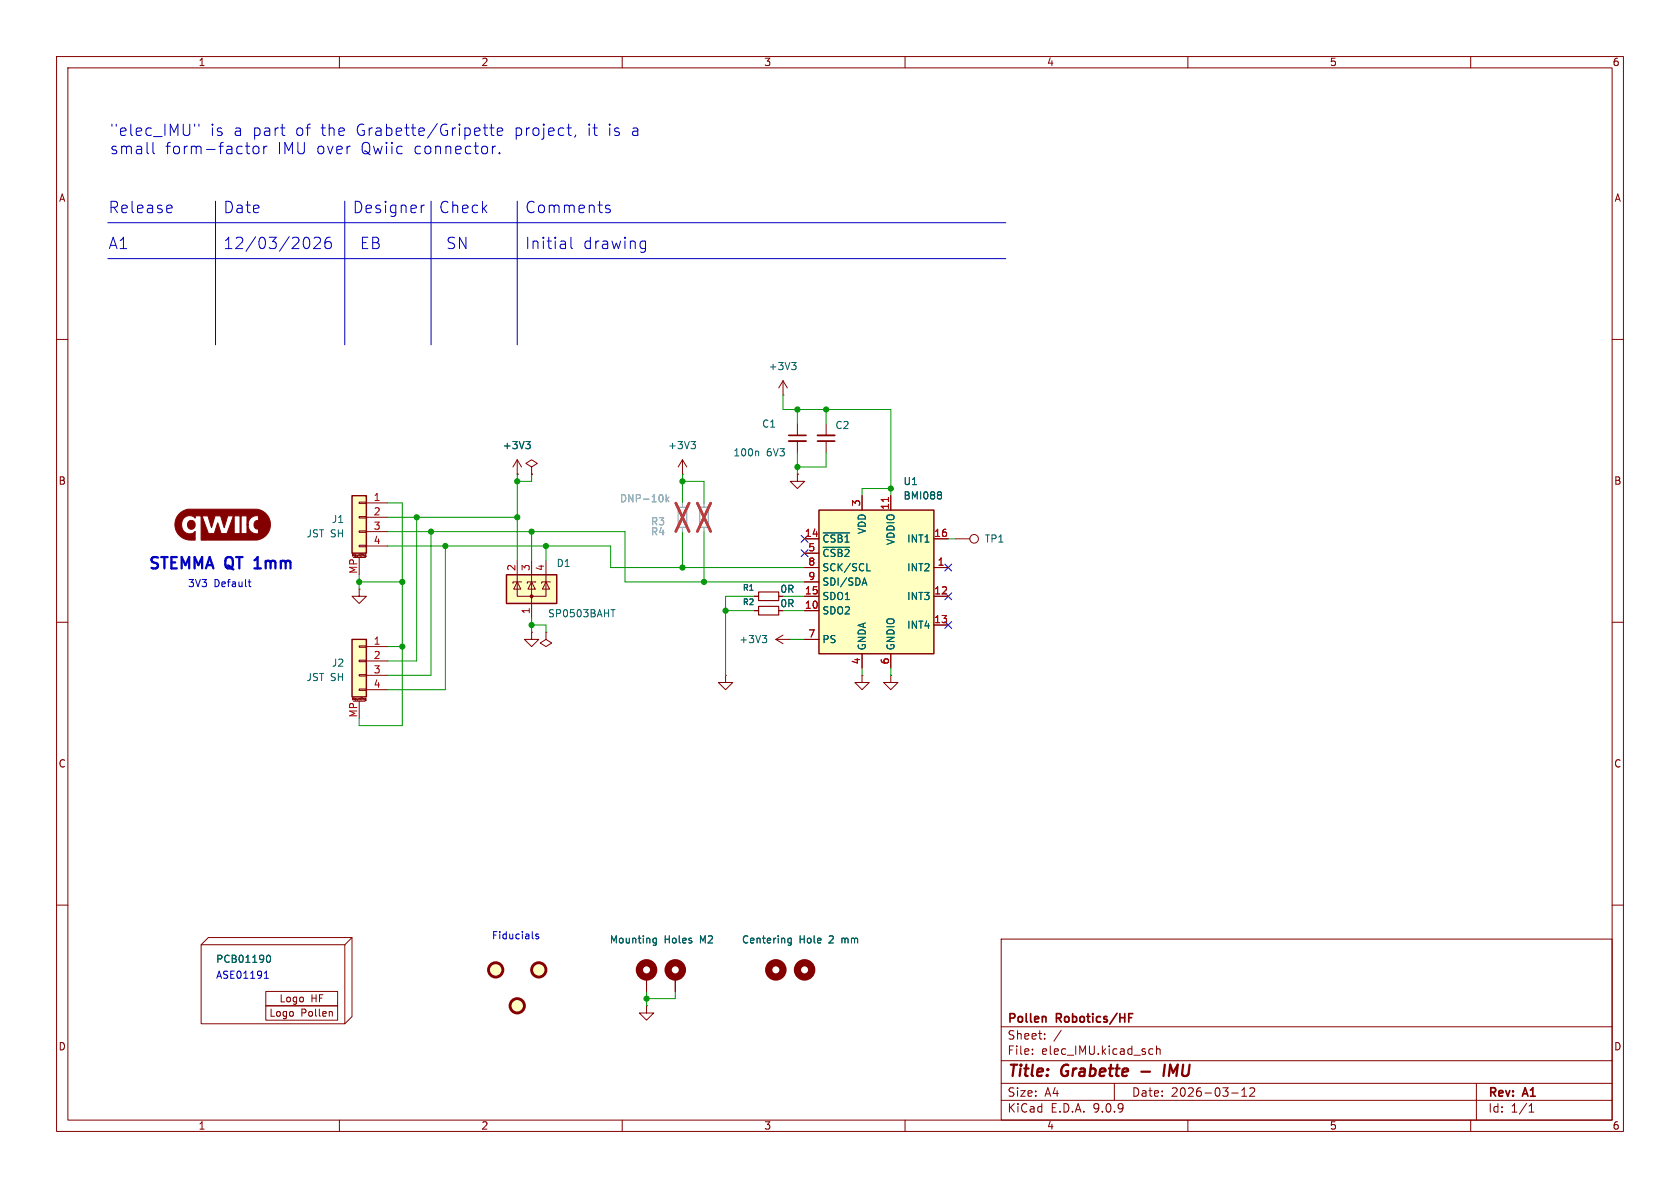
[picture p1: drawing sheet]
<svg xmlns="http://www.w3.org/2000/svg" width="297mm" height="210mm" viewBox="0 0 297 210" stroke-linecap="round" stroke-linejoin="round" font-family="sans-serif">
<g fill="none" stroke="#840000" stroke-width=".18">
<path d="M10 10h277v190h-277zM12 12h273v186h-273zM60 10v2M110 10v2M160 10v2M210 10v2M260 10v2M10 60h2M285 60h2M10 110h2M285 110h2M10 160h2"/>
<path d="M177 166h108v32h-108zM285 160h2M60 198v2M110 198v2M160 198v2M177 194.5h108M177 191.5h108M177 187.5h108M177 181.5h108M182.5 186.3v.1M182.5 185.5v.1M184.7 183.6v.1"/>
<path d="M184.7 182.8v.1M187.6 182.1l-1.3 2M197 191.5v3M203.2 186.3h.6M203.2 185.5h.6M204.5 185.5l.2-.1 .3 .1 .1 .9M204.5 184.9v1.5M210 198v2M217.7 193.2h1.2M219.5 193.8h.9M219.5 192.7l.5-.4v1.5M221 192.4l.5-.1 .2 .1 .1 .3-.9 1.1h.9"/>
<path d="M260 198v2M261 191.5v6.5M270.3 196.6h.9M270.3 195.5l.4-.4v1.5"/>
</g>
<path d="M201.8 189.4h1.5M205.9 188.2l-.2 2" fill="none" stroke="#840000" stroke-width=".4"/>
<path d="M184.8 179.8l.1 .9M199.6 179.9h.5M199.6 179.2h.7" fill="none" stroke="#840000" stroke-width=".3"/>
<circle cx="95.2" cy="171.4" r="1.27" fill="#ffffc2" stroke="#ffffc2" stroke-width=".18"/>
<circle cx="95.2" cy="171.4" r="1.27" fill="none" stroke="#840000" stroke-width=".51"/>
<path d="M62.2 87.6h2.6v10.2h-2.6z" fill="#ffffc2"/>
<path d="M62.2 87.6h2.6v10.2h-2.6z" fill="none" stroke="#840000" stroke-width=".25"/>
<g fill="none" stroke="#840000" stroke-width=".18">
<path d="M138.4 69.9h.1M138.4 67.3l-.7 1.3M138.4 67.3l.8 1.3M138.4 67.3v2.6M141 74.9v2.1M141 78v2M146 74.9v2.1M146 78v2M62.3 98.3v-.3l.1 .2 .2-.2v.3M62.5 98.6h2M63.5 88.8h1.3v.2h-1.3zM63.5 91.3h1.3v.3h-1.3z"/>
<path d="M63.5 93.9h1.3v.2h-1.3zM63.5 96.4h1.3v.2h-1.3zM63.5 98.6v3M63.8 98v.3M64 98h.1M64.5 98.4h.2M64.5 98.1v.2h.2M64.5 98.1h.1M64.5 98.1h.2M64.7 98.4h.1M64.7 98.1v.3M64.8 88.9h3.8"/>
<path d="M64.8 91.4h3.8M64.8 94h3.8M64.8 96.5h3.8M141 83.8v1.3h1.2l-1.2 1.3-1.3-1.3h1.3M141 83.8h.1M168.9 95.3h2.5M63.5 104.1v1.3h-1.3l1.3 1.3 1.3-1.3h-1.3M63.5 104.1h.1M96.5 111.8v1.2l1 .7-1 .6-1-.6 1-.7M96.5 111.8h.1M114.3 177.8v1.3h1.3l-1.3 1.2-1.3-1.2h1.3M114.3 177.8h.1"/>
<path d="M114.3 172.7v2.6M119.4 172.7v2.6"/>
<circle cx="172.2" cy="95.2" r=".76"/>
</g>
<path d="M133.9 79.7l.2 .2v.7M139.9 64.1h.8l-.4 .5M140.5 64.6l.2 .2v.3l-.2 .2M115.5 166.6l.2 .1 .3-.1M116 165.8v1.1l-.2 .2h-.3M116 165.9l-.3-.1-.2 .2" fill="none" stroke="#006464" stroke-width=".18"/>
<path d="M139.4 77h3.1M144.5 78h3.1" fill="none" stroke="#840000" stroke-width=".3"/>
<path d="M139.4 78h3.1M144.5 77h3.1" fill="none" stroke="#840000" stroke-width=".33"/>
<g fill="none" stroke="#840000" stroke-width="1.3">
<circle cx="114.3" cy="171.4" r="1.27"/>
<circle cx="119.4" cy="171.4" r="1.27"/>
</g>
<path d="M89.5 101.6h8.9v5.1h-8.9z" fill="#ffffc2"/>
<path d="M89.5 101.6h8.9v5.1h-8.9z" fill="none" stroke="#840000" stroke-width=".25"/>
<path d="M91.4 99.1v3.8M94 99.1v10.1M96.5 99.1v3.8M91.4 102.9v2.5h5.1v-2.5M91.4 102.9l.7 1.2h-1.3zM92.2 102.9h-1.5v.2M94 102.9l.6 1.2h-1.3zM94 111.8v1.2h-1.3l1.3 1.3 1.2-1.3h-1.2M94 111.8h.1M94.7 102.9h-1.5v.2M96.5 102.9l.7 1.2h-1.3zM97.3 102.9h-1.5v.2" fill="none" stroke="#840000" stroke-width=".18"/>
<circle cx="94" cy="105.4" r=".25" fill="#840000" stroke="#840000" stroke-width=".18"/>
<path d="M108 107.8h.7" fill="none" stroke="#006464" stroke-width=".18"/>
<path d="M62.2 113h2.6v10.2h-2.6z" fill="#ffffc2"/>
<path d="M62.2 113h2.6v10.2h-2.6z" fill="none" stroke="#840000" stroke-width=".25"/>
<g fill="none" stroke="#840000" stroke-width=".18">
<path d="M63.5 114.2h1.3v.2h-1.3zM63.5 116.7h1.3v.3h-1.3zM63.5 119.3h1.3v.2h-1.3zM64.8 114.3h3.8M64.8 116.8h3.8M64.8 119.4h3.8M62.3 123.7v-.3l.1 .2 .2-.2v.3M62.5 124h2M63.5 121.8h1.3v.2h-1.3zM63.5 124v3M63.8 123.4v.3M64 123.4h.1"/>
<path d="M64.5 123.7v-.2h.2v.3M64.5 123.8h.2M64.5 123.7h.1M64.5 123.7h.2M64.7 123.8h.1M64.8 121.9h3.8M35.6 167h25.4v14h-25.4zM35.6 167l1.2-1.3h25.4v14l-1.2 1.3M47 177.8h12.7v2.5h-12.7zM47 175.3h12.7v2.5h-12.7zM58.6 178.8l.2 .2v.6M62.2 165.7l-1.2 1.3"/>
</g>
<path d="M47.2 169.1l.2-.2a.68 .68 0 0 1 .4 .6 .68 .68 0 0 1-.4 .6l-.2-.2" fill="none" stroke="#006464" stroke-width=".18"/>
<g fill="#ffffc2" stroke="#ffffc2" stroke-width=".18">
<circle cx="87.6" cy="171.4" r="1.27"/>
<circle cx="91.4" cy="177.8" r="1.27"/>
</g>
<g fill="none" stroke="#840000" stroke-width=".51">
<circle cx="87.6" cy="171.4" r="1.27"/>
<circle cx="91.4" cy="177.8" r="1.27"/>
</g>
<path d="M144.8 90.2h20.3v25.4h-20.3z" fill="#ffffc2"/>
<path d="M144.8 90.2h20.3v25.4h-20.3z" fill="none" stroke="#840000" stroke-width=".25"/>
<g fill="none" stroke="#840000" stroke-width=".18">
<path d="M91.4 83.8h.1M91.4 81.3l-.7 1.3M91.4 81.3l.8 1.3M91.4 81.3v2.5M94 82.6l1-.7-1-.6-1 .6 1 .7v1.2M94 83.8h.1M120.6 83.8h.1M120.6 81.3l-.7 1.3M120.6 81.3l.8 1.3M120.6 81.3v2.5M141 83.8h.1M142.2 95.3h2.6"/>
<path d="M142.2 97.8h2.6M152.4 87.6v2.6M157.5 87.6v2.6M165.1 95.3h2.5M128.3 119.4v1.3h1.2l-1.2 1.2-1.3-1.2h1.3M128.3 119.4h.1M133.3 105.4h.8M133.3 108h.8M137.2 113h2.5M137.2 113l1.2 .8M138.4 112.3l-1.2 .7M139.7 113h.1"/>
<path d="M142.2 100.3h2.6M142.2 102.9h2.6M142.2 105.4h2.6M142.2 108h2.6M142.2 113h2.6M152.4 119.4v1.3h1.3l-1.3 1.2-1.3-1.2h1.3M152.4 119.4h.1M152.4 115.6v2.5M157.5 119.4v1.3h1.2l-1.2 1.2-1.3-1.2h1.3M157.5 119.4h.1M157.5 115.6v2.5M165.1 100.3h2.5"/>
<path d="M165.1 105.4h2.5M165.1 110.5h2.5M114.3 172.7v2.6M119.4 172.7v2.6"/>
</g>
<g fill="none" stroke="#006464" stroke-width=".18">
<path d="M93 78h.7l-.4 .5M93.5 78.5l.2 .3v.3l-.2 .2M122.2 78h.7l-.4 .5M122.7 78.5l.2 .3v.3l-.2 .2M145.5 94.2h4.7M145.5 96.7h4.7M166.2 86.9l.2 .3-.2 .3 .2 .2v.3l-.2 .2M134.8 112.3h.7l-.4 .5M135.3 112.8l.2 .3v.3l-.2 .2M152.5 103.1h.6M152.8 102.2l.5 1.2M153.2 100.9h.7"/>
<path d="M47.2 169.1l.2-.2a.68 .68 0 0 1 .4 .6 .68 .68 0 0 1-.4 .6l-.2-.2M115.5 166.6l.2 .1 .3-.1M116 165.8v1.1l-.2 .2h-.3M116 165.9l-.3-.1-.2 .2M139.9 165.8v1.1l-.3 .2h-.3M139.9 165.9l-.4-.1-.2 .3 .1 .5h.5"/>
</g>
<path d="M157.1 87.9v.8" fill="none" stroke="#a90000" stroke-width=".18"/>
<path d="M134.1 107.2h3.6v1.5h-3.6zM134.1 104.6h3.6v1.6h-3.6z" fill="none" stroke="#840000" stroke-width=".2"/>
<g fill="none" stroke="#840000" stroke-width="1.3">
<circle cx="137.2" cy="171.4" r="1.27"/>
<circle cx="142.2" cy="171.4" r="1.27"/>
</g>
<g fill="#840000" stroke="#840000" stroke-width=".18">
<path d="M31.8 90.8l.5-.4 .9-.4h12a2.74 2.74 0 0 1 2.6 2.7 2.74 2.74 0 0 1-2.4 2.8h-9.8v-4.3h.1l1.2 3.1h1l.6-1.9 .6 1.9h4.6v-1.5h.2a1.51 1.51 0 0 0 1.8 1.6v-.9a.76 .76 0 0 1-.8-.7 .76 .76 0 0 1 .8-.8v-.8a1.54 1.54 0 0 0-1.8 1.6h-.2v-1.6h-1.1v3.1h-.2v-3.1h-1v3.1h-1.3l1.2-3.1h-1l-.7 2.1-.6-2.1h-1l-.6 2.1-.5-1.7a.36 .36 0 0 0-.2-.4 .36 .36 0 0 0-.4 0h-1.8v.4a1.44 1.44 0 0 0-1.8-.2 1.44 1.44 0 0 0-.6 1.7 1.38 1.38 0 0 0 1 1.2 1.38 1.38 0 0 0 1.4-.4v1.6a2.87 2.87 0 0 1-2.9-1 2.87 2.87 0 0 1-.4-3z"/>
<circle cx="33.8" cy="92.8" r=".75"/>
</g>
<path d="M119.9 89.7h1.5v3.5h-1.5zM123.7 89.7h1.5v3.5h-1.5z" fill="none" stroke="#a1a1a1" stroke-width=".2"/>
<path d="M120.6 88.9v.8M120.6 93.2v.8M124.5 88.9v.8M124.5 93.2v.8" fill="none" stroke="#a1a1a1" stroke-width=".18"/>
<path d="M117.8 87.4v1.3M117.9 88.2l.3 .5M118.2 87.9l-.4 .5" fill="none" stroke="#989898" stroke-width=".18"/>
<path d="M119.5 88.9l2.3 5M121.8 88.9l-2.3 5M123.3 88.9l2.3 5M125.6 88.9l-2.3 5" fill="none" stroke="#e12e31" stroke-width=".46"/>
<g fill="none" stroke="#0000c2" stroke-width=".18">
<path d="M19 39.4h158.8M27 25.2v1.7l.3 .3M30.1 36.3l.2 .1 .1 .3-.9 .2M30.3 37.5l-.2 .1M34.4 21.9v.4M35.2 21.9v.4M38.1 35.6v25.4M43.4 25.8h.8M43.7 25.2v1.7l.1 .2 .4 .1M44.8 26a.54 .54 0 0 1 .6-.2 .54 .54 0 0 1 .4 .4v.6a.54 .54 0 0 1-.5 .4 .54 .54 0 0 1-.6-.4zM46.6 25.8v1.4M47.2 25.8a.51 .51 0 0 0-.6 .4"/>
<path d="M49.6 22.6h.8M50.2 24h.2M61 35.6v25.4M74.5 36.3v1.3M75 36.3a.51 .51 0 0 0-.5 .3M76.2 35.6v25.4M85.4 22.6h.8M85.7 21.9v1.8l.1 .2 .4 .1M86.6 22.6h.7M86.9 21.9v1.8l.1 .2 .3 .1M87.1 25.8v1.4M87.6 25.8a.51 .51 0 0 0-.5 .4"/>
<path d="M87.9 23.3l1-.2-.1-.4-.6-.1-.3 .3 .1 1 .2 .1 .6-.1M88.3 27l.1 .1-.1 .1M88.3 27l-.1 .1 .1 .1M88.3 27v.2M91.4 35.6v25.4M100.2 22.6h.8M100.8 24h.2M101.8 23.9l-.2 .3M107 36.6l.1 .2 .7 .2 .1 .2-.1 .3-.2 .1-.6-.1M107.8 36.4l-.5-.1-.3 .2M19 45.7h158.8M54.1 41.9a.51 .51 0 0 1 .6 .4 1.04 1.04 0 0 1-.6 1.6"/>
<path d="M55.5 42.1l.3-.2h.5a.54 .54 0 0 1 .3 .9l-1.2 1.1h1.3M58.4 41.9a.79 .79 0 0 0-1 .9v.8l.2 .3h.6l.3-.1 .1-.7-.2-.3-.6-.1-.4 .4M100.9 41.9v1.8l.3 .2M113.5 42.6l.6 .1M114.1 43.9h-.6M114.1 42.6v1.6a.54 .54 0 0 1-.7 .4M43.9 102.9h.5M44.1 102.4v1.1l.3 .2M46.7 172.9h.8M46.7 172l.4-.3v1.2M95.2 165.2l-.3-.1-.2 .2 .1 .2 .4 .1v.3h-.5"/>
</g>
<g fill="none" stroke="#009600" stroke-width=".18">
<path d="M138.4 69.9v2.5h19.1v15.2M141 72.4v2.5M146 72.4v2.5M68.6 96.5h39.3v3.8h34.3M68.6 94h41.9v8.9h31.7M68.6 91.4h22.8M68.6 88.9h2.5v39.4h-7.6v-1.3M73.7 91.4v25.4h-5.1M76.2 94v25.4h-7.6M78.7 96.5v25.4h-10.1M91.4 83.8v15.3M94 83.8v1.3h-2.6"/>
<path d="M94 94v5.1M96.5 96.5v2.6M120.6 83.8v5.1M120.6 94v6.3M120.6 85.1h3.9v3.8M124.5 94v8.9M141 80v3.8M146 80v2.6h-5M157.5 86.4h-5.1v1.2M167.6 95.3h1.3M63.5 102.9h7.6M63.5 101.6v2.5"/>
<path d="M68.6 114.3h2.5M94 109.2v2.6M94 110.5h2.5v1.3M128.3 108h5M133.3 105.4h-5v14M138.4 108h3.8M138.4 105.4h3.8M139.7 113h2.5M152.4 118.1v1.3M157.5 118.1v1.3M114.3 175.3v2.5M119.4 175.3v1.2h-5.1"/>
</g>
<path d="M141.6 94.6l1.2 1.3M141.6 97.2l1.2 1.2M142.8 94.6l-1.2 1.3M142.8 97.2l-1.2 1.2M167 99.7l1.2 1.2M168.2 99.7l-1.2 1.2M167 104.8l1.2 1.2M167 109.9l1.2 1.2M168.2 104.8l-1.2 1.2M168.2 109.9l-1.2 1.2" fill="none" stroke="#000084" stroke-width=".18"/>
<path d="M45.2 99h-.2M45 100.5h1.1" fill="none" stroke="#0000c2" stroke-width=".4"/>
<g fill="#009600" stroke="#009600" stroke-width=".18">
<circle cx="91.4" cy="85.1" r=".46"/>
<circle cx="120.6" cy="85.1" r=".46"/>
<circle cx="71.1" cy="102.9" r=".46"/>
<circle cx="63.5" cy="102.9" r=".46"/>
<circle cx="114.3" cy="176.5" r=".46"/>
<circle cx="71.1" cy="114.3" r=".46"/>
<circle cx="94" cy="110.5" r=".46"/>
<circle cx="141" cy="72.4" r=".46"/>
<circle cx="141" cy="82.6" r=".46"/>
<circle cx="157.5" cy="86.4" r=".46"/>
<circle cx="146" cy="72.4" r=".46"/>
<circle cx="96.5" cy="96.5" r=".46"/>
<circle cx="91.4" cy="91.4" r=".46"/>
<circle cx="76.2" cy="94" r=".46"/>
<circle cx="94" cy="94" r=".46"/>
<circle cx="124.5" cy="102.9" r=".46"/>
<circle cx="128.3" cy="108" r=".46"/>
<circle cx="120.6" cy="100.3" r=".46"/>
<circle cx="73.7" cy="91.4" r=".46"/>
<circle cx="78.7" cy="96.5" r=".46"/>
</g>
<g font-size="2.8" fill="#0000c2">
<text x="19.3" y="24.2">&quot;elec_IMU&quot;</text>
<text x="19.3" y="27.4">small</text>
<text x="29.1" y="27.4">form-factor</text>
<text x="37" y="24.2">is</text>
<text x="41.2" y="24.2">a part</text>
<text x="48.9" y="27.4">IMU over</text>
<text x="52.2" y="24.2">of</text>
<text x="56.8" y="24.2">the</text>
<text x="63" y="24.2">Grabette/Gripette</text>
<text x="63.8" y="27.4">Qwiic</text>
<text x="73.2" y="27.4">connector.</text>
<text x="91.1" y="24.2">project,</text>
<text x="104" y="24.2">it</text>
<text x="107.7" y="24.2">is</text>
<text x="111.9" y="24.2">a</text>
<text x="19" y="37.9">Release</text>
<text x="39.4" y="37.9">Date</text>
<text x="62.2" y="37.9">Designer</text>
<text x="77.5" y="37.9">Check</text>
<text x="92.7" y="37.9">Comments</text>
<text x="19" y="44.2">A1</text>
<text x="39.4" y="44.2">12/03/2026</text>
<text x="63.5" y="44.2">EB</text>
<text x="78.7" y="44.2">SN</text>
<text x="92.7" y="44.2">Initial</text>
<text x="103" y="44.2">drawing</text>
<text x="26" y="101.2">STEMMA QT</text>
<text x="45.8" y="101.2">1mm</text>
</g>
<g font-size="2.8" fill="#840000">
<text x="178" y="190.9">Title:</text>
<text x="187.7" y="190.9">Grabette</text>
<text x="207.4" y="190.9">IMU</text>
</g>
<g font-size="2.1" fill="#840000">
<text x="178" y="184">Sheet:</text>
<text x="178" y="181.2">Pollen</text>
<text x="186.8" y="181.2">Robotics/HF</text>
<text x="178" y="186.7">File:</text>
<text x="184.1" y="186.7">elec_IMU.kicad_sch</text>
<text x="178" y="196.9">KiCad</text>
<text x="178" y="194.1">Size:</text>
<text x="184.7" y="194.1">A4</text>
<text x="185.7" y="196.9">E.D.A.</text>
<text x="193.3" y="196.9">9.0.9</text>
<text x="200" y="194.1">Date:</text>
<text x="207" y="194.1">2026-03-12</text>
<text x="263" y="194.3">Rev:</text>
<text x="263" y="196.9">Id:</text>
<text x="267.1" y="196.9">1/1</text>
<text x="269.4" y="194.3">A1</text>
</g>
<g font-size="1.8" fill="#840000">
<text x="35" y="11.9">1</text>
<text x="85" y="11.9">2</text>
<text x="135" y="11.9">3</text>
<text x="185" y="11.9">4</text>
<text x="235" y="11.9">5</text>
<text x="285" y="11.9">6</text>
<text x="10.3" y="35.9">A</text>
<text x="285.3" y="35.9">A</text>
<text x="10.3" y="85.9">B</text>
<text x="285.3" y="85.9">B</text>
<text x="137.9" y="107.5">0R</text>
<text x="137.9" y="105">0R</text>
<text x="10.3" y="135.9">C</text>
<text x="285.3" y="135.9">C</text>
<text x="47.5" y="179.9">Logo</text>
<text x="49.3" y="177.4">Logo</text>
<text x="53.2" y="179.9">Pollen</text>
<text x="55" y="177.4">HF</text>
<text x="10.3" y="185.9">D</text>
<text x="285.3" y="185.9">D</text>
<text x="35" y="199.9">1</text>
<text x="85" y="199.9">2</text>
<text x="135" y="199.9">3</text>
<text x="185" y="199.9">4</text>
<text x="235" y="199.9">5</text>
<text x="285" y="199.9">6</text>
</g>
<g font-size="1.8" fill="#006464">
<text x="135.8" y="65.6">+3V3</text>
<text x="134.6" y="75.8">C1</text>
<text x="147.6" y="76">C2</text>
<text x="88.8" y="79.6">+3V3</text>
<text x="118" y="79.6">+3V3</text>
<text x="129.5" y="80.9">100n</text>
<text x="135.5" y="80.9">6V3</text>
<text x="159.6" y="88.5">BMI088</text>
<text x="159.6" y="86">U1</text>
<text x="54.1" y="95.2">JST SH</text>
<text x="58.6" y="92.7">J1</text>
<text x="153.3" y="94.5" transform="rotate(-90 153.3 94.5)">VDD</text>
<text x="98.3" y="100.4">D1</text>
<text x="145.3" y="96.1">~{CSB1}</text>
<text x="145.3" y="98.7">~{CSB2}</text>
<text x="145.3" y="101.2">SCK/SCL</text>
<text x="158.3" y="96.4" transform="rotate(-90 158.3 96.4)">VDDIO</text>
<text x="160.3" y="96.1">INT1</text>
<text x="160.3" y="101.2">INT2</text>
<text x="174" y="96.1">TP1</text>
<text x="145.3" y="103.7">SDI/SDA</text>
<text x="145.3" y="106.3">SDO1</text>
<text x="160.3" y="106.3">INT3</text>
<text x="96.8" y="109.3">SP0503BAHT</text>
<text x="130.6" y="113.9">+3V3</text>
<text x="145.3" y="108.8">SDO2</text>
<text x="145.3" y="113.9">PS</text>
<text x="160.3" y="111.4">INT4</text>
<text x="58.6" y="118.1">J2</text>
<text x="153.3" y="115.1" transform="rotate(-90 153.3 115.1)">GNDA</text>
<text x="158.3" y="115.1" transform="rotate(-90 158.3 115.1)">GNDIO</text>
<text x="54.1" y="120.6">JST SH</text>
<text x="107.7" y="167">Mounting</text>
<text x="117.4" y="167">Holes</text>
<text x="123.8" y="167">M2</text>
<text x="131.1" y="167">Centering</text>
<text x="141.3" y="167">Hole</text>
<text x="146.7" y="167">2</text>
<text x="149" y="167">mm</text>
<text x="38.1" y="170.4">PCB01190</text>
</g>
<g font-size="1.8" fill="#a90000">
<text x="66" y="88.6">1</text>
<text x="152.1" y="89.6" transform="rotate(-90 152.1 89.6)">3</text>
<text x="66" y="91.2">2</text>
<text x="66" y="93.7">3</text>
<text x="142.2" y="95">14</text>
<text x="157.2" y="90.2" transform="rotate(-90 157.2 90.2)">11</text>
<text x="165.1" y="95">16</text>
<text x="63.2" y="101.5" transform="rotate(-90 63.2 101.5)">MP</text>
<text x="66" y="96.3">4</text>
<text x="91.2" y="101" transform="rotate(-90 91.2 101)">2</text>
<text x="93.7" y="101" transform="rotate(-90 93.7 101)">3</text>
<text x="96.3" y="101" transform="rotate(-90 96.3 101)">4</text>
<text x="142.8" y="97.5">5</text>
<text x="142.8" y="100.1">8</text>
<text x="165.7" y="100.1">1</text>
<text x="142.2" y="105.2">15</text>
<text x="142.2" y="107.7">10</text>
<text x="142.8" y="102.6">9</text>
<text x="165.1" y="105.2">12</text>
<text x="93.7" y="108.7" transform="rotate(-90 93.7 108.7)">1</text>
<text x="142.8" y="112.8">7</text>
<text x="165.1" y="110.2">13</text>
<text x="66" y="114">1</text>
<text x="66" y="116.6">2</text>
<text x="66" y="119.1">3</text>
<text x="152.1" y="117.5" transform="rotate(-90 152.1 117.5)">4</text>
<text x="157.2" y="117.5" transform="rotate(-90 157.2 117.5)">6</text>
<text x="66" y="121.7">4</text>
<text x="63.2" y="126.9" transform="rotate(-90 63.2 126.9)">MP</text>
</g>
<g font-size="1.8" fill="#989898">
<text x="109.5" y="89">DNP-10k</text>
<text x="115" y="93.1">R3</text>
<text x="115" y="94.8">R4</text>
</g>
<g font-size="1.8" fill="#0000c2">
<text x="33.1" y="104">3V3</text>
<text x="37.8" y="104">Default</text>
<text x="86.9" y="166.1">Fiducials</text>
<text x="38.1" y="173.1">ASE01191</text>
</g>
<g font-size="1.4" fill="#006464">
<text x="131.2" y="107.2">R2</text>
<text x="131.2" y="104.6">R1</text>
</g>
<g font-size=".5" fill="#840000">
<text x="62" y="98.6">Mounting</text>
<text x="62" y="124">Mounting</text>
</g>
</svg>
